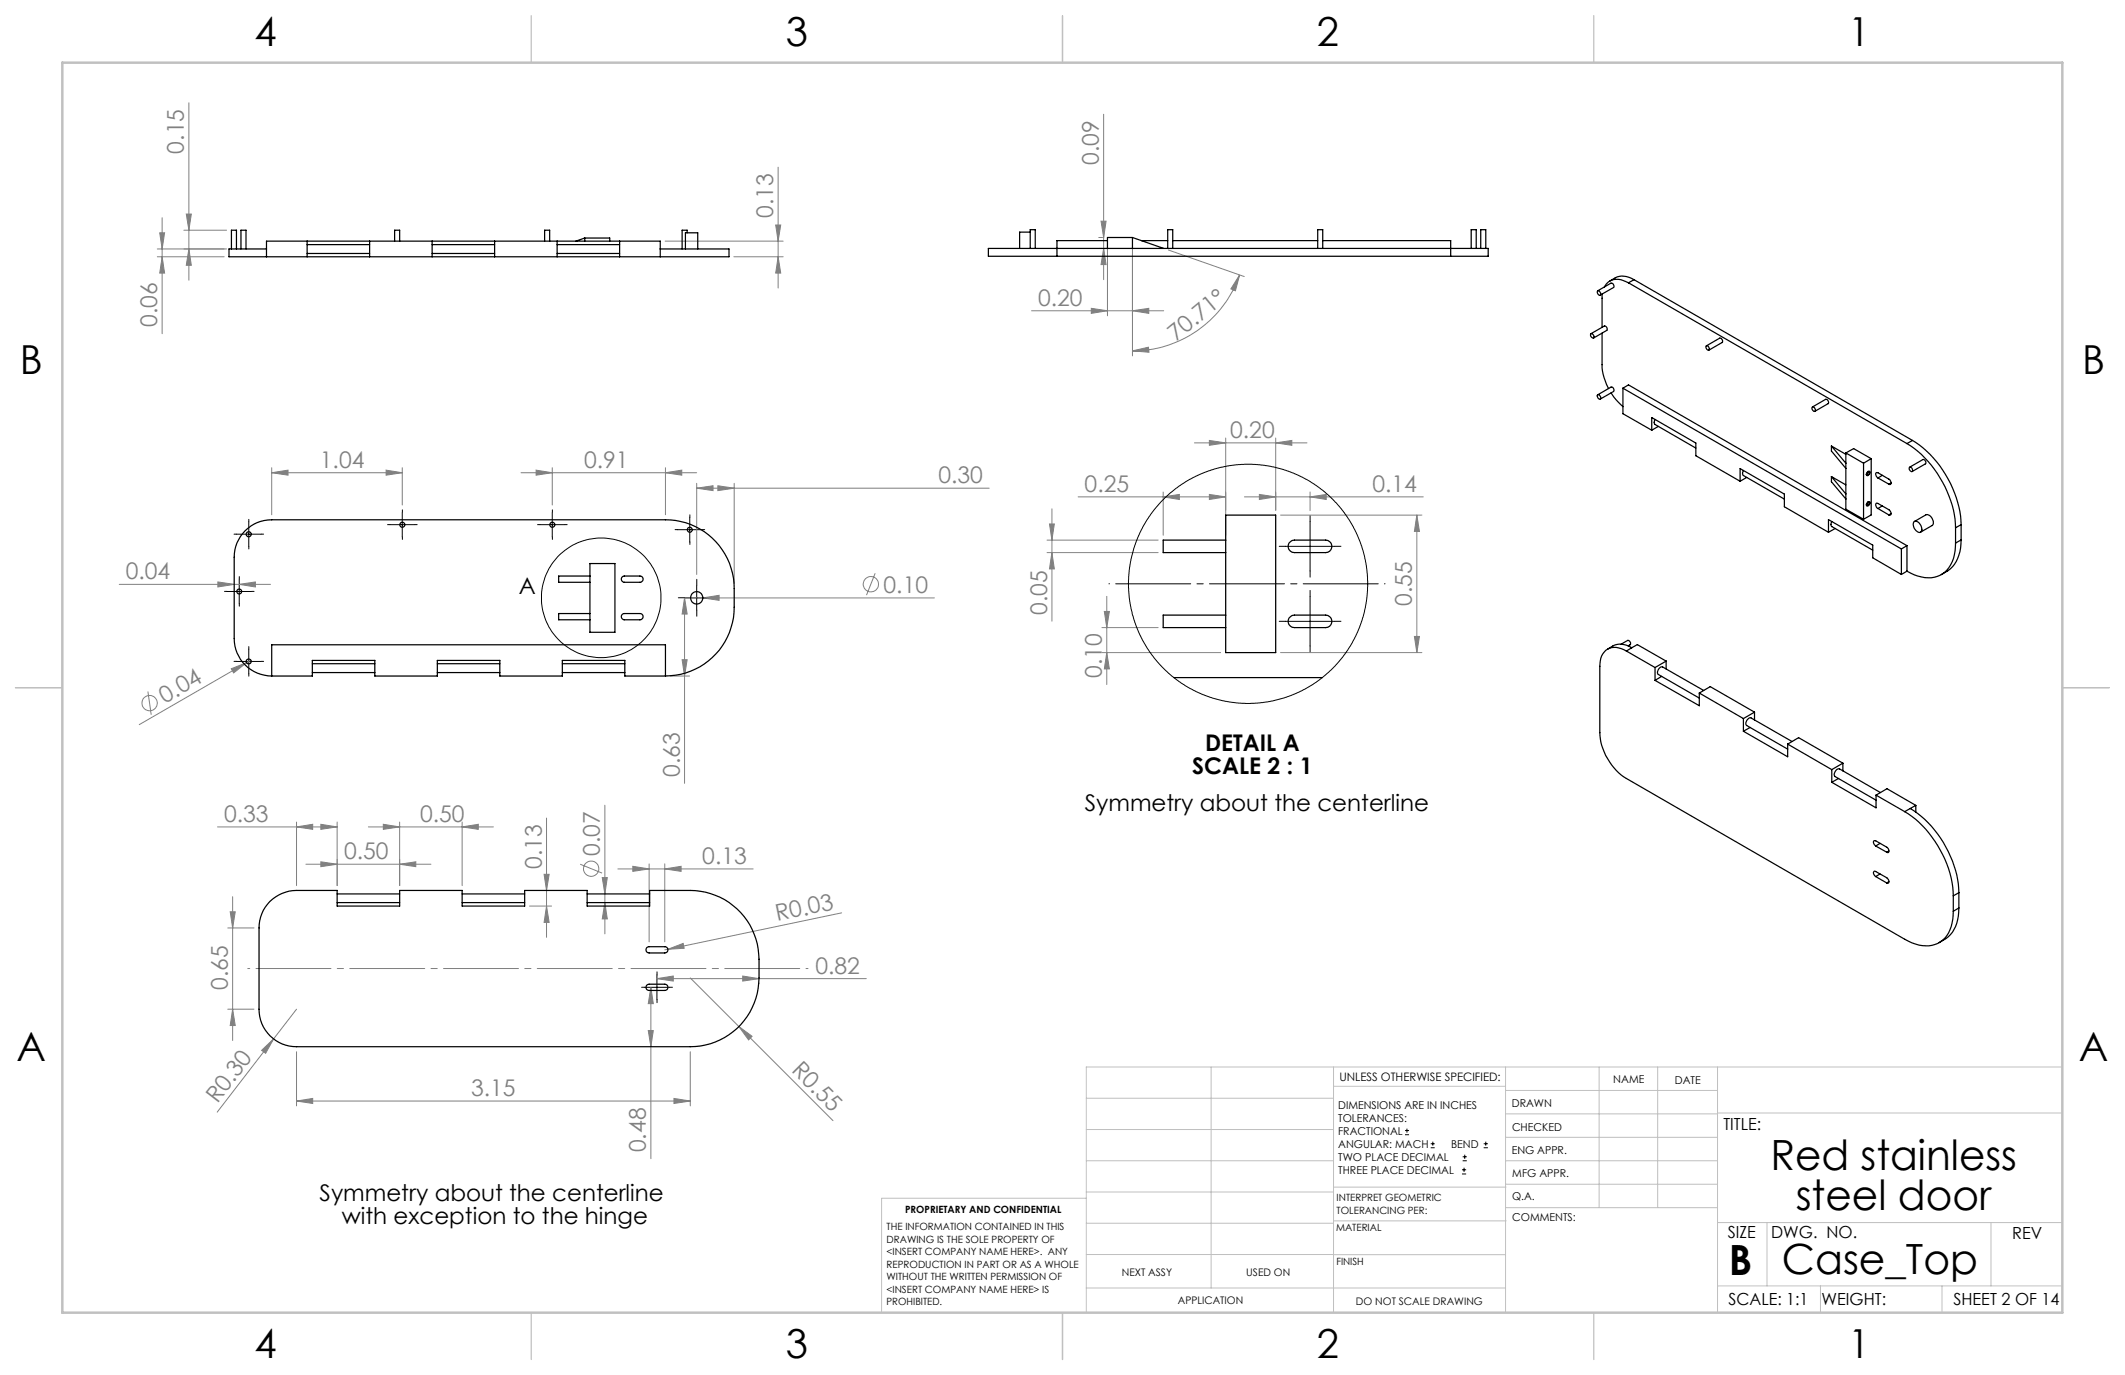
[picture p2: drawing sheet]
<svg xmlns="http://www.w3.org/2000/svg" width="432mm" height="279mm" viewBox="0 0 432 279" stroke-linecap="round" stroke-linejoin="round" font-family="sans-serif">
<g fill="none" stroke="#808080" stroke-width=".2">
<path d="M38.4 20.9v36M158.1 34v24.5M224.3 23.2v33.6M32 52.2h13.5M32.5 47.3h.9l-.5 3.3zM32.9 52.2l.5 3.3h-.9zM32.9 44.2v23.6M37.4 46.8h8.6M37.9 43.5h1l-.5 3.3zM38.4 50.6l.5 3.3h-1zM46 50.6h-14M135.1 49h24"/>
<path d="M149.1 52.2h10M157.6 45.7h1l-.5 3.3zM158.1 52.2l.5 3.3h-1zM223.3 48.3h.7M223.3 50.5h.7M223.7 44.9h1.1l-.5 3.4zM224.3 50.5l.5 3.3h-1.1zM225 49.2v15M230.1 49.2v23.1M237.4 50.8l15.4 5.4M251.9 55.9l-.9 3.2-.9-.4zM251.9 55.9a23.1 23.1 0 0 1-21.8 15.4"/>
<path d="M209.6 63.1h26.9M221.8 62.7l3.2 .4-3.2 .6zM230.1 71.3l3.3-.7 .1 1zM230.1 63.1l3.3-.4v1zM55.2 96.1l3.3-.6v1.1zM55.2 95v9.6M55.2 96.1h26.5M78.5 95.5l3.2 .6-3.2 .5zM81.7 95v7.6M105.9 96.1h35.7M108.9 95.5l3.3 .6-3.3 .5zM112.2 95v7.6"/>
<path d="M135.2 96.1l3.3-.6v1.1zM135.2 95v9.6M141.6 99.2l3.3-.5v1zM141.6 98.2v18.5M141.6 99.2h59.4M145.9 98.7l3.3 .5-3.3 .5zM149.2 98.2v20.4M236.4 100v8.8M242.7 90h22.9M245.7 89.5l3.4 .5-3.4 .5zM249.1 89v19.8M259.2 90l3.3-.5v1z"/>
<path d="M259.2 89v14.7M266.2 100v3.8M24.2 118.7h30.8M44.3 118.3l3.3 .4-3.3 .6zM48.6 118.7l3.3-.4v1zM177.8 116.5l-1.7 4.4M212.8 112.3h22.5M212.8 109.7h22.5M213.3 106.5h.9l-.5 3.2zM213.7 103.4v22.8M213.7 112.3l.5 3.3h-.9zM219.1 101h30"/>
<path d="M236.4 101l3.2-.5v1zM245.7 100.5l3.4 .5-3.4 .5zM252.9 101h36.3M255.9 100.5l3.3 .5-3.3 .5zM260.2 104.7h28.7M266.2 101l3.3-.5v1zM287.9 104.7v27.9M287.9 104.7l.5 3.3h-1zM47 135.9l3.1-1.2-2.6 2zM50.1 134.7l-21.8 12.5M51 134.2l-.9 .5M136.2 137.4h3.9"/>
<path d="M138.6 134.1h1l-.5 3.3zM139.1 121.5l.5 3.3h-1zM139.1 121.5v37.7M140.3 121.5h49.6M142.8 121.5l3.3-.5v1zM223.9 127.5h11.4M223.9 132.6h24.1M224.4 124.2h1l-.5 3.3zM224.9 132.6l.5 3.3h-1zM224.9 121.2v17.9M260.2 132.6h28.7M287.4 129.3h1l-.5 3.3z"/>
<path d="M30.1 140.5l.6 4.7M44.2 168h24.3M60.3 168l3.2-.5v1zM60.3 167v13M62.2 175.6h25.4M65.2 175.1l3.3 .5-3.3 .5zM65.2 167.5l3.3 .5-3.3 .5zM68.5 167v13M74.9 168h25.4M77.9 167.5l3.3 .5-3.3 .5zM81.2 167v13M81.2 175.6l3.3-.5v1z"/>
<path d="M93.9 168l3.3-.5v1zM93.9 167v13M110.6 177.7h1l-.5 3.2zM111.1 166.2v24.3M117.9 175.6l4.4 1.8M122.4 178.3h1l-.5 3.3zM122.9 163.6v26.2M125.6 176.6h27.4M128.6 176l3.3 .6-3.3 .5zM131.9 175.5v15.9M135.1 176.6l3.3-.6v1.1zM135.1 175.5v15.9"/>
<path d="M46.3 188.6h5.3M46.8 185.3h1l-.5 3.3zM47.3 182.2v29.2M107.6 184.1h4.5M111.1 184.1l.5 3.3h-1zM122.9 183.4l.5 3.3h-1zM133.5 198.9l3.3-.6v1.1zM133.5 198.9h42.5M135.7 192.9l3.1-1.2 .2 1zM135.7 192.9l-.6 .1M140.3 198.7l9.8 9.9M150.9 198.3l3.3 .6-3.3 .5z"/>
<path d="M154.2 199.7v.1M171 185.5l-35.3 7.4M46.3 205.1h5.3M47.3 205.1l.5 3.3h-1zM53.2 213.4l2.4-2.3-1.6 2.9zM60.3 213.7v11M60.3 205.1l-16.2 20.9M131.7 209.4h1.1l-.5 3.3zM132.3 200.6l.5 3.3h-1.1zM132.3 200.6v34.8M140.3 213.7v11M150.1 208.6l2.7 2-.7 .7z"/>
<path d="M150.1 208.6l19.2 19.1M60.3 223.7l3.2-.5v1zM60.3 223.7h80M136.9 223.2l3.4 .5-3.4 .5z"/>
<circle cx="177" cy="118.7" r="1.55"/>
<circle cx="30.4" cy="142.9" r="1.56"/>
<circle cx="120.1" cy="176.5" r="1.55"/>
</g>
<g fill="none" stroke="#000" stroke-width=".2">
<path d="M48 108.5h5.1M48.6 117.7v5M50.6 106v5.1M79.2 106.6h5M81.7 104.1v5M109.7 106.6h5M112.2 104.1v5M137.7 107.6h5M140.2 105.1v5M141.6 119v5M261.2 111h10M266.2 106v10"/>
<path d="M46.1 120.2h5M48 134.4h5.1M50.6 131.9v5M139.1 121.5h5M261.2 126.3h10M266.2 121.2v10.1M133.5 198.1v5M131 200.6h5M285.5 230.6h.8M285.5 229.7h.8M285.9 229.3v.9M290.7 233.2h.8"/>
<path d="M290.7 232.4h.8M291.1 232v.8M297.1 238.5h.8M297.1 237.7h.8M297.2 235.9h.9M297.2 235.1h.9M297.5 237.3v.8M297.6 234.6v.9M301.5 233.2h.8M301.5 232.4h.8M301.9 232v.8"/>
<circle cx="122.2" cy="121.5" r="12.2"/>
</g>
<g fill="none" stroke="#000" stroke-width=".2" stroke-dasharray="15.2 1.3 1.3 1.3">
<path d="M48.1 108.5h-.5M48.6 117.7v-.5M50.6 106v-.5M50.6 111v.5M53.1 108.5h.5M79.3 106.6h-.5M81.8 104.1v-.5M81.8 109.1v.5M84.3 106.6h.5M109.7 106.6h-.5M112.2 104.1v-.5M112.2 109.1v.5"/>
<path d="M114.7 106.6h.6M137.7 107.6h-.5M140.2 105.1v-.5M140.2 110.1v.5M141.6 119v-1.3M142.7 107.6h.5M261.2 111h-1.3M266.2 106v-1.3M266.2 116v1.3M271.2 111h1.3M46.1 120.2h-.5M48.1 134.4h-.5"/>
<path d="M48.6 122.7v.5M50.6 131.9v-.5M50.6 136.9v.5M51.1 120.2h.5M53.1 134.4h.5M139.1 121.5h-1.3M141.6 124v1.2M144.1 121.5h1.2M261.2 126.2h-1.3M266.2 121.2v-1.2M266.2 131.2v1.3M271.2 126.2h1.3"/>
<path d="M133.5 198.1v-.6M131 200.6h-.6M133.5 203.1v.6M136 200.6h.6"/>
</g>
<path d="M281.4 118.6h-56.1" fill="none" stroke="#000" stroke-width=".2" stroke-dasharray="15.2 1.3 1.3 1.3" stroke-dashoffset="-1.4"/>
<path d="M50.3 196.8h113.9" fill="none" stroke="#808080" stroke-width=".2" stroke-dasharray="15.2 1.3 1.3 1.3" stroke-dashoffset="-1.7"/>
<g fill="none" stroke="#c0c0c0" stroke-width=".2">
<path d="M246.1 216.8v44.9M271 216.8v49.9M305.9 216.8v49.9M324.9 216.8v28.6M336.8 216.8v28.6M349 216.8v49.9M419.1 216.8h-198.4v49.9M220.7 235.9h50.3M220.7 229.5h50.3M220.7 223.2h50.3M271 220.7h34.9M305.9 231.1h43.1"/>
<path d="M305.9 226.3h43.1M305.9 221.6h43.1M305.9 235.9h43.1M349 226.2h70.1M220.7 248.6h50.3M220.7 242.2h50.3M220.7 254.9h50.3M220.7 243.5h-41.6v23.2M271 255h34.9M271 248.1h35M271 241.2h35M305.9 240.6h43.1"/>
<path d="M306 245.4h43M349 248.4h70.1M359.1 248.4v12.9M404.6 248.4v12.9M220.7 261.7h85.2M349 261.3h70.1M369.9 261.3v5.4M394.6 261.3v5.4"/>
</g>
<path d="M108 3.2v9.5M215.9 3.2v9.5M323.8 3.2v9.5M3.1 139.7h9.6M419.1 139.7h9.5M108 266.7v9.6M215.9 266.7v9.6M323.8 266.7v9.6" fill="none" stroke="#c0c0c0" stroke-width=".25"/>
<path d="M12.7 12.7h406.4v254h-406.4z" fill="none" stroke="#c0c0c0" stroke-width=".5"/>
<g fill="#808080">
<path d="M135.7 192.9l3.1-1.2 .2 1z"/>
<path d="M47 135.9l3.1-1.2-2.6 2z"/>
<path d="M53.2 213.4l2.4-2.3-1.6 2.9z"/>
<path d="M150.1 208.6l2.7 2-.7 .7z"/>
<path d="M48.6 118.7l3.3-.4v1zM44.3 118.3l3.3 .4-3.3 .6zM78.5 95.5l3.2 .6-3.2 .5zM55.2 96.1l3.3-.6v1.1z"/>
<path d="M108.9 95.5l3.3 .6-3.3 .5zM135.2 96.1l3.3-.6v1.1zM142.8 121.5l3.3 .5v-1zM141.6 99.2l3.3-.5v1zM145.9 98.7l3.3 .5-3.3 .5z"/>
<path d="M236.4 101l3.2-.5v1zM245.7 100.5l3.4 .5-3.4 .5z"/>
<path d="M60.3 168l3.2-.5v1zM65.2 167.5l3.3 .5-3.3 .5zM77.9 167.5l3.3 .5-3.3 .5zM93.9 168l3.3-.5v1z"/>
<path d="M135.1 176.6l3.3-.6v1.1zM128.6 176l3.3 .6-3.3 .5z"/>
<path d="M266.2 101l3.3-.5v1zM255.9 100.5l3.3 .5-3.3 .5z"/>
<path d="M133.5 198.9l3.3-.6v1.1zM150.9 198.3l3.3 .6-3.3 .5z"/>
<path d="M136.9 223.2l3.4 .5-3.4 .5zM60.3 223.7l3.2-.5v1zM81.2 175.6l3.3-.5v1zM65.2 175.1l3.3 .5-3.3 .5zM230.1 63.1l3.3-.4v1zM221.8 62.7l3.2 .4-3.2 .6z"/>
<path d="M230.1 71.3l3.3-.7 .1 1zM251.9 55.9l-.9 3.2-.9-.4z"/>
<path d="M32.9 52.2l.5 3.3h-.9zM32.5 47.3h.9l-.5 3.3zM158.1 52.2l.5 3.3h-1zM157.6 45.7h1l-.5 3.3zM213.7 112.3l.5 3.3h-.9zM213.3 106.5h.9l-.5 3.2z"/>
<path d="M139.1 121.5l.5 3.3h-1zM138.6 134.1h1l-.5 3.3zM37.9 43.5h1l-.5 3.3zM38.4 50.6l.5 3.3h-1zM47.3 205.1l.5 3.3h-1zM46.8 185.3h1l-.5 3.3zM111.1 184.1l.5 3.3h-1zM110.6 177.7h1l-.5 3.2zM122.9 183.4l.5 3.3h-1zM122.4 178.3h1l-.5 3.3zM224.4 124.2h1l-.5 3.3zM224.9 132.6l.5 3.3h-1z"/>
<path d="M287.9 104.7l.5 3.3h-1zM287.4 129.3h1l-.5 3.3z"/>
<path d="M132.3 200.6l.5 3.3h-1.1zM131.7 209.4h1.1l-.5 3.3zM223.7 44.9h1.1l-.5 3.4zM224.3 50.5l.5 3.3h-1.1z"/>
<path d="M245.7 89.5l3.4 .5-3.4 .5zM259.2 90l3.3-.5v1z"/>
</g>
<g fill="none" stroke="#000" stroke-width=".25">
<path d="M47 50.6v-3.8h1v3.8M49 50.6v-3.8h1v3.8M54.2 50.6h-7.7v1.6h7.7M54.2 52.2h80M54.2 52.2v-3.2h80v3.2M62.4 49.7h12.7M62.4 51.5h12.7M62.4 49v3.2M75.1 49v3.2M80.2 49v-2.2h1v2.2M87.8 49.7h12.7M87.8 51.5h12.7"/>
<path d="M87.8 49v3.2M100.5 49v3.2M110.7 49v-2.2h1v2.2M113.2 49.7h12.7M113.2 51.5h12.7M113.2 49v3.2M118.8 48.4v.6M118.8 48.4h5.1v.6M118.8 48.4l-1.8 .6M125.9 49v3.2M134.2 50.6h13.9v1.6h-13.9M139.3 50.6v-3.3h2.5v3.3"/>
<path d="M139.6 47.3v-.5h-1v3.8M209.3 50.5v-3.8h1.1v3.8M209.3 47.2h-2.1v3.3M214.8 52.1h-14v-1.6h101.6v1.6h-7.6M214.8 52.1h80M225 48.9h-10.2v3.2M230.1 48.3h-5.1v2.2M230.1 48.3v2.2M230.1 48.3l6.4 2.2M232 48.9h5.3M237.3 50.5v-3.8h1v3.8M238.3 48.9h29.5"/>
<path d="M267.8 50.5v-3.8h1v3.8M268.8 48.9h26v3.2M298.9 50.5v-3.8h1.1v3.8M300.9 50.5v-3.8h1v3.8M324.7 59.1l2.6-1.6a.6 .6 0 0 1 .6 .9l-2.7 1.6M324.7 59.1a.6 .6 0 0 1 .5 .9 .58 .58 0 0 1-.5-.9zM325.6 59.8l-.1 6.7M330.9 57.5a3.4 3.4 0 0 0-4.5 .2l-.4 .6M330.9 57.5l56.6 32.6M332 56.8a4 4 0 0 0-4.9 .3M332 56.8l-1.1 .7M332 56.8l56.6 32.7"/>
<path d="M323.3 67.8l2.7-1.5a.58 .58 0 0 1 .5 .8l-2.7 1.6M323.3 67.8a.52 .52 0 0 1 .5 .3 .52 .52 0 0 1-.1 .6l-.4-.3-.1-.3zM325.5 67.7v6.4a10.7 10.7 0 0 0 1.3 4.9M327.4 79.8l1 1.4 1.4 1.4M329.8 78.9l1.1-.7 56.6 32.7M329.8 78.9l56.6 32.6M329.8 78.9v5.2l5.8 3.3M346.6 70.3a.48 .48 0 0 1 .6 .2 .48 .48 0 0 1-.1 .7l-.2-.2zM346.7 70.3l2.7-1.6a.58 .58 0 0 1 .5 .9l-2.7 1.6M324.7 80.2l2.6-1.5a.58 .58 0 0 1 .6 .9l-2.7 1.5M324.7 80.2a.58 .58 0 0 1 .5 .9 .6 .6 0 0 1-.5-.9zM335.6 87.4v-2.6l9 5.2v2.6l9 5.2"/>
<path d="M336.3 85.2l-.2 .6 .2 .5 8.3 4.8M337 86.6l-1.4 .8M353.6 97.8v-2.6l9 5.2v2.6l8.9 5.2M354.3 95.6l-.2 .6 .2 .4 8.3 4.8M354.9 97l-1.3 .8M368.2 82.8a.48 .48 0 0 1 .6 .2 .48 .48 0 0 1-.1 .6l-.4-.3zM368.3 82.7l2.7-1.6a.6 .6 0 0 1 .5 .9l-2.7 1.6M372.1 90.6l3 1.7M372.1 90.6v1.1l3 3.5M372.1 96.8v1.1l3 3.5M372.1 96.8l3 1.7M372.1 90.6l3 3.5"/>
<path d="M372.1 96.8l3 3.6M375.1 92l1.6-.8 3.5 2M375.1 92l3.6 2.1M375.1 92v11.5l3.6 2M378.7 94.1v11.4M379.2 96.4l.2 .1M379.6 95.8l.1-.1a.47 .47 0 0 1 .2 .7 .47 .47 0 0 1-.6 .2v-.5zM379.6 95.9h.1a.31 .31 0 0 1 .1 .4 .31 .31 0 0 1-.4 .1zM379.6 95.8l.2 .1M380.2 93.2v11.4l-1.5 .9M380.2 93.2l-1.5 .9M381.6 97.1a.59 .59 0 0 1-.5-.5 .59 .59 0 0 1 .3-.6l2.4 1.4a.6 .6 0 0 1 .5 .5 .6 .6 0 0 1-.3 .6l-.2-.1"/>
<path d="M381.6 97.1l2.2 1.3M382.5 96.6l-.9 .5M384.3 98.1l-.5 .3M387.5 90.1a22.1 22.1 0 0 1 9.9 17.1M387.9 95a.48 .48 0 0 1 .7 .2 .48 .48 0 0 1-.2 .6l-.3-.3zM388.1 94.9l2.6-1.5a.58 .58 0 0 1 .5 .9l-2.7 1.5M388.6 89.5a21.9 21.9 0 0 1 9.9 17.1M388.6 89.5l-1.1 .6M119.9 114.5h5.1v14h-5.1zM119.9 117.1h-6.4v1.2h6.4M126.5 117.2l.4-.1h3.1a.64 .64 0 0 1 .7 .6 .64 .64 0 0 1-.7 .6h-3.4l-.3-.5zM249.1 104.7h10.1v27.9h-10.1z"/>
<path d="M249.1 109.7h-12.7v2.6h12.7M262.2 110.1l.8-.4h6.4a1.27 1.27 0 0 1 1.2 1.3 1.27 1.27 0 0 1-1.2 1.3h-6.4a1.24 1.24 0 0 1-1.2-.8 1.24 1.24 0 0 1 .4-1.4zM371.5 108.2v-2.6l9 5.2v2.5l5.9 3.4M372.2 106l-.2 .6 .2 .4 8.3 4.8M372.9 107.4l-1.4 .8M379.2 102.6l.2 .1M379.6 102l.1-.1a.47 .47 0 0 1 .2 .6 .47 .47 0 0 1-.6 .2v-.5zM379.6 102.1h.1a.31 .31 0 0 1 .1 .4 .31 .31 0 0 1-.4 .1zM379.6 102l.2 .1M381.6 103.3a.6 .6 0 0 1-.5-.5 .6 .6 0 0 1 .3-.6l2.6 1.5 .3 .8-.2 .2-.3-.1M381.6 103.3l2.2 1.3M382.5 102.8l-.9 .5"/>
<path d="M384.3 104.4l-.5 .2M386.4 111.5v5.2M387.5 110.9v5.2M387.5 110.9l-1.1 .6M387.5 116.1l-1.1 .6M389 106a1.44 1.44 0 0 1 1.5 1.8l-.1 .2a.94 .94 0 0 1-1.4-.6l-.2-.9zM389 106l2.4-1.4a1.47 1.47 0 0 1 1.2 2.2l-2.3 1.3M397.4 110.3a6.9 6.9 0 0 1-3.2 6.6 7.1 7.1 0 0 1-6.7-.8M397.4 107.2v3.1M398.5 109.7a6.9 6.9 0 0 1-4 7.1M398.5 106.6l-1.1 .6M398.5 109.7l-1.1 .6"/>
<path d="M398.5 106.6v3.1M55.2 137.4a7.6 7.6 0 0 1-7.6-7.6v-16.6a7.6 7.6 0 0 1 7.6-7.6h80a13.9 13.9 0 0 1 14 14 21.5 21.5 0 0 1-.6 7.9 14 14 0 0 1-13.4 9.9M55.2 137.4v-6.4h80v6.4M55.2 137.4h8.3v-3.2h12.7v3.2h12.7v-3.2h12.7v3.2h12.7v-3.2h12.7v3.2h8.2M63.5 134.9h12.7M63.5 136.7h12.7M88.9 134.9h12.7M88.9 136.7h12.7M114.3 134.9h12.7M114.3 136.7h12.7M119.9 124.7h-6.4v1.2h6.4M126.5 124.8l.4-.1h3.1a.64 .64 0 0 1 .7 .6 .64 .64 0 0 1-.7 .6h-3.4l-.3-.5z"/>
<path d="M238.5 137.7h30.2M249.1 125h-12.7v2.5h12.7M262.2 125.3l.8-.3h6.4a1.27 1.27 0 0 1 1.2 1.3 1.27 1.27 0 0 1-1.2 1.2h-6.4a1.24 1.24 0 0 1-1.2-.8 1.24 1.24 0 0 1 .4-1.4zM329.4 130.9l1.3-.8a.58 .58 0 0 1 .5 .9l-.4 .2M330.5 132.3a3.3 3.3 0 0 0-4.8 .5l-.4 .9-.2 1.7v13.5a12 12 0 0 0 5.4 9.3l56.5 32.7a6.9 6.9 0 0 0 7.3 .5 7.1 7.1 0 0 0 2.6-6.2M330.5 132.3l5.8 3.3M331.6 131.6a4 4 0 0 0-4.9 .3M331.6 131.6l-1.1 .7M331.6 131.6l1.1-.6 5.9 3.3M336.3 138.3l9 5.1v-2.6M336.3 135.6v2.7M337.6 137.4l-1.3 .9"/>
<path d="M338.6 134.3l-2.3 1.3M338.6 134.3v1.6M345.3 140.8l9 5.2M345.3 140.8l2.2-1.3 9 5.2M346.2 140.3l-8.3-4.8a1.01 1.01 0 0 0-.9 1.6l8.3 4.8M354.3 146v2.6M354.3 148.6l9 5.2v-2.6M355.6 147.8l-1.3 .8M356.5 144.7l-2.2 1.3M356.5 144.7v1.6M363.3 151.2l8.9 5.2M363.3 151.2l2.2-1.3 9 5.2"/>
<path d="M364.1 150.7l-8.3-4.8a1.01 1.01 0 0 0-.9 1.5l8.4 4.8M372.2 159l9 5.1v-2.5M372.2 156.4v2.6M373.6 158.2l-1.4 .8M374.5 155.1l-2.3 1.3M374.5 155.1v1.6M381.1 171.9a.58 .58 0 0 1-.4-.5 .58 .58 0 0 1 .3-.6l2.4 1.4a.6 .6 0 0 1 .4 .5 .6 .6 0 0 1-.3 .5h-.1M381.1 178.1a.58 .58 0 0 1-.4-.5 .58 .58 0 0 1 .3-.6l2.4 1.4 .4 .7v.3h-.4M381.1 171.9l2.3 1.3M381.1 178.1l2.3 1.3M381.2 161.6l5.8 3.3M381.2 161.6l2.2-1.3 5.9 3.4"/>
<path d="M382 171.4l-.9 .5M382 177.6l-.9 .5M382.1 161l-8.3-4.8a1.05 1.05 0 0 0-.9 1.6l8.3 4.8M383.8 172.9l-.4 .3M383.8 179.1l-.4 .3M387 164.9a21.8 21.8 0 0 1 9.9 17.1M388.2 164.3a21.7 21.7 0 0 1 9.8 17.1M389.3 163.7l-2.3 1.2M389.3 163.7v1.3M54.9 183.2a7.9 7.9 0 0 1 5.4-2.3h8.2v3.2h12.7v-3.2h12.7v3.2h12.7v-3.2h12.7v3.2h12.7v-3.2h8.3a14 14 0 0 1 13.9 14 23.9 23.9 0 0 1-.6 7.9 14 14 0 0 1-13.3 9.9h-80a7.6 7.6 0 0 1-7.7-7.6v-16.5a7.6 7.6 0 0 1 2.3-5.4zM68.5 181.6h12.7M68.5 183.4h12.7"/>
<path d="M93.9 181.6h12.7M93.9 183.4h12.7M119.3 181.6h12.7M119.3 183.4h12.7M131.5 192.5l.4-.1h3.2a.64 .64 0 0 1 .6 .6 .64 .64 0 0 1-.6 .6h-3.2a.64 .64 0 0 1-.6-.4 .64 .64 0 0 1 .2-.7zM396.9 182v3.2M398 184.5a6.9 6.9 0 0 1-4 7.1M398 181.4l-1.1 .6M398 184.5l-1.1 .7M398 181.4v3.1M131.5 200.1l.4-.1h3.2a.64 .64 0 0 1 .6 .6 .64 .64 0 0 1-.6 .7h-3.2a.64 .64 0 0 1-.6-.5 .64 .64 0 0 1 .2-.7z"/>
<circle cx="50.5" cy="108.6" r=".51"/>
<circle cx="81.8" cy="106.6" r=".52"/>
<circle cx="112.2" cy="106.6" r=".52"/>
<circle cx="140.2" cy="107.6" r=".51"/>
<circle cx="48.6" cy="120.2" r=".5"/>
<circle cx="50.5" cy="134.4" r=".51"/>
<circle cx="141.6" cy="121.5" r="1.26"/>
</g>
<circle cx="253.6" cy="118.6" r="24.3" fill="none" stroke="#000" stroke-width=".2"/>
<g font-size="8.5">
<text x="359.8" y="237.7">Red stainless</text>
<text x="364.9" y="245.8">steel door</text>
<text x="351.3" y="259">B</text>
<text x="362" y="258.9">Case_Top</text>
</g>
<g font-size="8.1">
<text x="51.7" y="9.3">4</text>
<text x="159.7" y="9.3">3</text>
<text x="267.6" y="9.3">2</text>
<text x="375.6" y="9.3">1</text>
<text x="4" y="76">B</text>
<text x="423.1" y="76">B</text>
<text x="3.3" y="215.7">A</text>
<text x="422.4" y="215.7">A</text>
<text x="51.7" y="276">4</text>
<text x="159.7" y="276">3</text>
<text x="267.6" y="276">2</text>
<text x="375.6" y="276">1</text>
</g>
<g font-size="4.7" fill="#808080">
<text x="37.4" y="31.2" transform="rotate(-90 37.4 31.2)">0.15</text>
<text x="223.3" y="33.6" transform="rotate(-90 223.3 33.6)">0.09</text>
<text x="157.1" y="44.3" transform="rotate(-90 157.1 44.3)">0.13</text>
<text x="210.9" y="62.1">0.20</text>
<text x="32" y="66.5" transform="rotate(-90 32 66.5)">0.06</text>
<text x="238.9" y="69.6" transform="rotate(-39 238.9 69.6)">70.71°</text>
<text x="250" y="89">0.20</text>
<text x="65" y="95">1.04</text>
<text x="118.7" y="95">0.91</text>
<text x="190.7" y="98.2">0.30</text>
<text x="220.4" y="100">0.25</text>
<text x="278.9" y="100">0.14</text>
<text x="25.5" y="117.7">0.04</text>
<text x="179.5" y="120.4">0.10</text>
<text x="212.8" y="124.9" transform="rotate(-90 212.8 124.9)">0.05</text>
<text x="286.9" y="123.2" transform="rotate(-90 286.9 123.2)">0.55</text>
<text x="223.9" y="137.8" transform="rotate(-90 223.9 137.8)">0.10</text>
<text x="33.5" y="143" transform="rotate(-30 33.5 143)">0.04</text>
<text x="138.1" y="157.9" transform="rotate(-90 138.1 157.9)">0.63</text>
<text x="45.5" y="167">0.33</text>
<text x="85.3" y="167">0.50</text>
<text x="121.9" y="173.9" transform="rotate(-90 121.9 173.9)">0.07</text>
<text x="69.9" y="174.6">0.50</text>
<text x="110.1" y="176.6" transform="rotate(-90 110.1 176.6)">0.13</text>
<text x="142.7" y="175.5">0.13</text>
<text x="157.9" y="187.2" transform="rotate(-12 157.9 187.2)">R0.03</text>
<text x="165.7" y="197.8">0.82</text>
<text x="46.3" y="201.1" transform="rotate(-90 46.3 201.1)">0.65</text>
<text x="160.7" y="217.7" transform="rotate(45 160.7 217.7)">R0.55</text>
<text x="44.2" y="224.3" transform="rotate(-52 44.2 224.3)">R0.30</text>
<text x="95.7" y="222.7">3.15</text>
<text x="131.2" y="234.1" transform="rotate(-90 131.2 234.1)">0.48</text>
</g>
<g font-size="4.7">
<text x="105.4" y="120.7">A</text>
<text x="244.9" y="152.7">DETAIL A</text>
<text x="242.3" y="157.2">SCALE 2 : 1</text>
<text x="220.4" y="164.8">Symmetry about the centerline</text>
<text x="64.9" y="244.1">Symmetry about the centerline</text>
<text x="69.4" y="248.6">with exception to the hinge</text>
</g>
<g font-size="3.4">
<text x="350.2" y="229.5">TITLE:</text>
<text x="351.1" y="251.6">SIZE</text>
<text x="359.9" y="251.6">DWG. NO.</text>
<text x="408.9" y="251.7">REV</text>
<text x="351.2" y="265.2">SCALE: 1:1</text>
<text x="370.1" y="265.3">WEIGHT:</text>
<text x="396.9" y="265.2">SHEET 2 OF 14</text>
</g>
<text font-size="2.4" x="272.2" y="219.7">UNLESS OTHERWISE SPECIFIED:</text>
<g font-size="2.2">
<text x="327.8" y="220.1">NAME</text>
<text x="340.3" y="220.2">DATE</text>
<text x="271.9" y="225.3">DIMENSIONS ARE IN INCHES</text>
<text x="271.9" y="227.9">TOLERANCES:</text>
<text x="307.2" y="224.9">DRAWN</text>
<text x="271.9" y="230.6">FRACTIONAL</text>
<text x="271.9" y="233.2">ANGULAR: MACH</text>
<text x="294.9" y="233.2">BEND</text>
<text x="307.3" y="229.8">CHECKED</text>
<text x="271.9" y="235.9">TWO PLACE DECIMAL</text>
<text x="271.9" y="238.5">THREE PLACE DECIMAL</text>
<text x="307.2" y="234.5">ENG APPR.</text>
<text x="307.3" y="239.2">MFG APPR.</text>
<text x="307.3" y="243.9">Q.A.</text>
<text x="307.3" y="248.1">COMMENTS:</text>
</g>
<g font-size="2.1">
<text x="227.9" y="259.2">NEXT ASSY</text>
<text x="253.3" y="259.2">USED ON</text>
<text x="239.3" y="265">APPLICATION</text>
<text x="275.5" y="265.1">DO NOT SCALE DRAWING</text>
</g>
<g font-size="2">
<text x="271.6" y="244.1">INTERPRET GEOMETRIC</text>
<text x="180.2" y="250">THE INFORMATION CONTAINED IN THIS</text>
<text x="183.9" y="246.4">PROPRIETARY AND CONFIDENTIAL</text>
<text x="271.5" y="250.2">MATERIAL</text>
<text x="271.6" y="246.6">TOLERANCING PER:</text>
<text x="180.2" y="252.5">DRAWING IS THE SOLE PROPERTY OF</text>
<text x="180.2" y="255.1">&lt;INSERT COMPANY NAME HERE&gt;. ANY</text>
<text x="180.2" y="257.6">REPRODUCTION IN PART OR AS A WHOLE</text>
<text x="271.5" y="257">FINISH</text>
<text x="180.2" y="260.1">WITHOUT THE WRITTEN PERMISSION OF</text>
<text x="180.2" y="262.6">&lt;INSERT COMPANY NAME HERE&gt; IS</text>
<text x="180.2" y="265.2">PROHIBITED.</text>
</g>
</svg>
